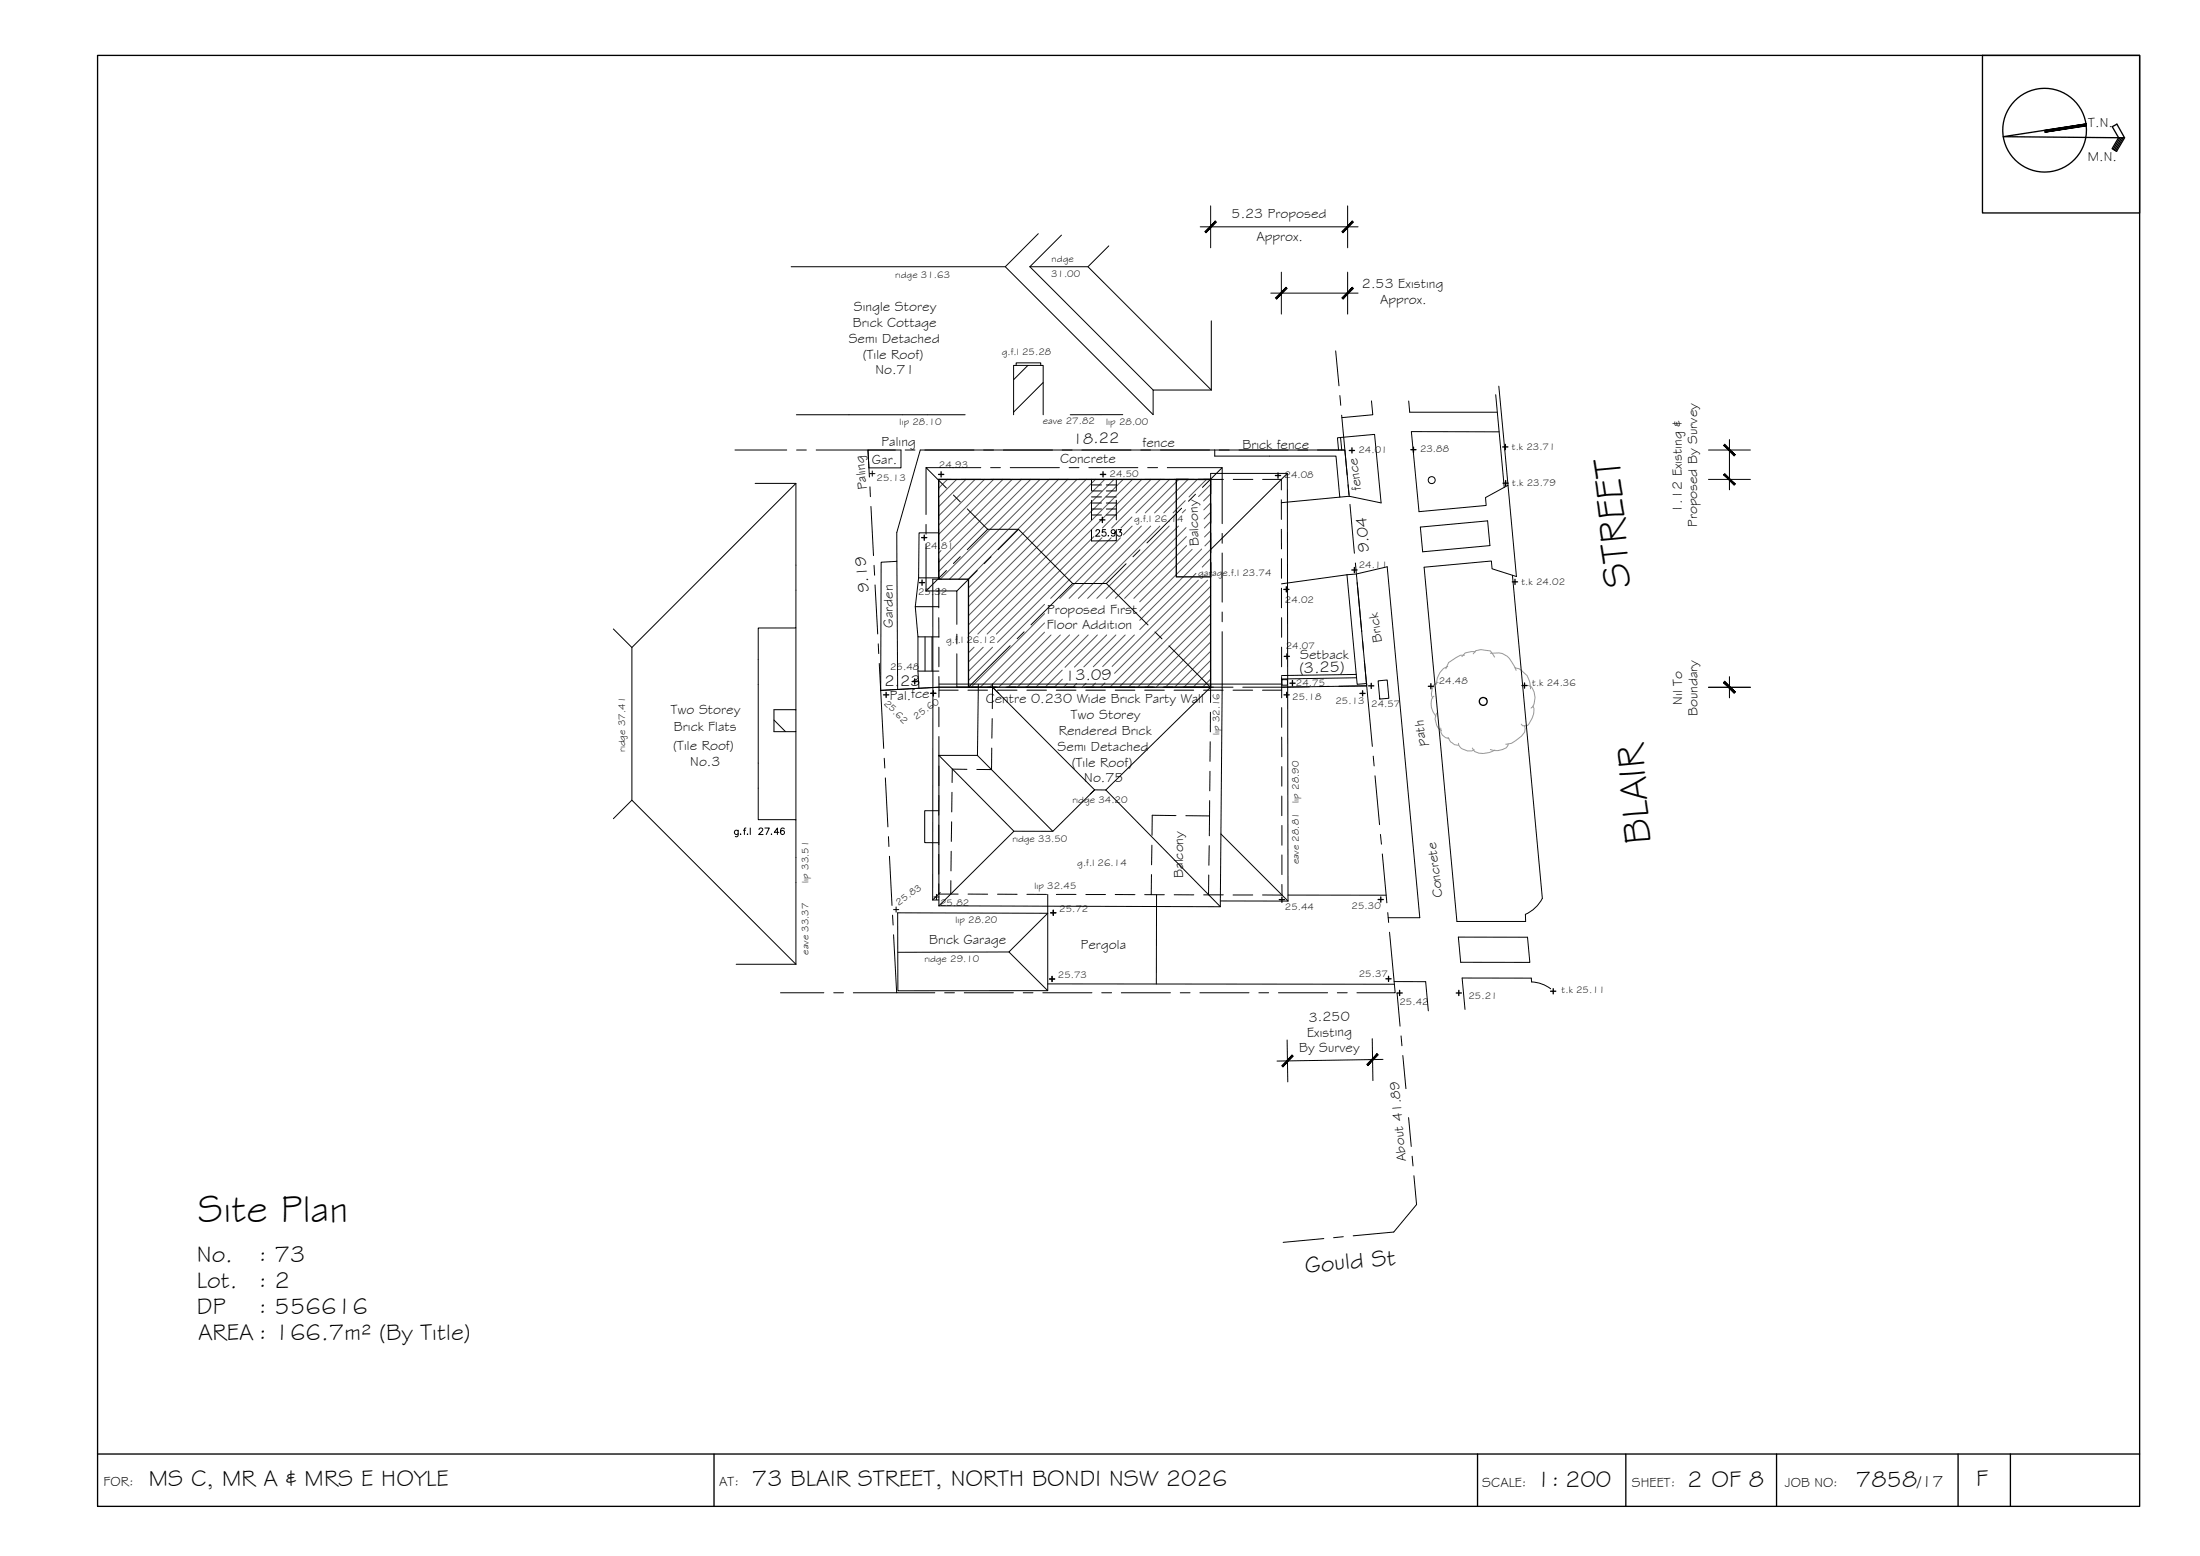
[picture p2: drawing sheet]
<svg xmlns="http://www.w3.org/2000/svg" width="420mm" height="297mm" viewBox="0 0 420 297" stroke-linecap="round" stroke-linejoin="round" font-family="sans-serif">
<!-- layer: BORDER -->
<g fill="none" stroke="#000" stroke-width=".25">
<path d="M18.6 10.6h390v277h-390zM378.6 10.6h30v30.1h-30zM398.4 23.7l-15.8 2.4 23.2 .2-1.5-2.6-.9 .5 1.2 2.1-1.2 2.1 .8 .5 1.6-2.6M398.4 24l-7.8 1.2M404.9 26.3l-1.3 2.2M405.2 26.3l-1.4 2.4M405.5 26.3l-1.5 2.5M18.6 277.6h390M136.4 277.6v10M282.2 277.6v10M310.5 277.6v10M339.3 277.6v10"/>
<path d="M374 277.6v10M383.9 277.6v10"/>
<circle cx="390.5" cy="24.9" r="8"/>
</g>
<g fill="#000" stroke="#000" stroke-width=".19">
<path d="M390.5 24.9l7.9-1.2zM390.5 24.9l7.9-1.2v.3z"/>
<path d="M390.5 24.9l.1 .3 7.8-1.2zM390.6 25.2l7.8-1.2z"/>
</g>
<!-- layer: VEGSPREAD -->
<g fill="none" stroke="#989898" stroke-width=".19">
<path d="M273.9 132.9a2.02 2.02 0 0 0-.5 2.2l.3 .8 .5 .8M274.4 136.1a2.47 2.47 0 0 0 .9 3.4M274.7 130.3a1.53 1.53 0 0 0-1.2 1.2l-.1 .9 .2 .9M275.2 139a1.65 1.65 0 0 0 1.5 2M276.5 127.2a3.5 3.5 0 0 0-2.2 3.4M279.7 125.1h-.8l-2.2 1.4-.6 1.2M281.4 124.8l.4-.6 1-.2 1.8 .3 .8 1.1M281.8 124.4h-.8l-1.2 .2-.6 .7M284.6 124.7a3.4 3.4 0 0 1 4.1 1.6l.8 1.7M289.2 127.5a3.6 3.6 0 0 1 2.7 2l.3 .9 .1 1.1M291.2 138.5l.1 .6-.1 .7-.6 .7-1.9 1.4-1.1 .2M291.9 130.8a2.38 2.38 0 0 1 1.3 2.4l-.4 1.7-.4 .3"/>
<path d="M292.7 134.8a2.46 2.46 0 0 1-.1 2.3l-.7 1.2-.3 .2h-.8l-.3-.3M276.5 140.8a2.1 2.1 0 0 0 2 1.5M278.5 141.9l.1 .4a2.19 2.19 0 0 0 3 .8M281.2 142.8l.4 .7a4 4 0 0 0 3.9-.3M288 142v.3a2.83 2.83 0 0 1-3 .9l-.4-.1"/>
</g>
<!-- layer: VEGE_01 -->
<circle cx="283.3" cy="133.9" r=".75" fill="none" stroke="#000" stroke-width=".25"/>
<!-- layer: BOUNDARY -->
<g fill="none" stroke="#000" stroke-width=".19">
<path d="M255.1 67l.6 6.7M255.9 75.5l.2 1.9M256.2 79.3l.6 6.6M140.4 85.9h9.8M152.1 85.9h1.9M155.9 85.9h9.9M166.1 92.9l.1 1.9M166.3 96.7l.5 9.4M171 85.9h-5.2l.2 5.2M172.9 85.9h1.8M176.6 85.9h9.4M187.9 85.9h1.8"/>
<path d="M191.6 85.9h9.4M202.9 85.9h1.9M206.6 85.9h9.4M217.9 85.9h1.8M221.6 85.9h9.4M232.9 85.9h1.8M236.6 85.9h9.4M247.9 85.9h1.9M251.6 85.9h5.2l.5 4.8M257.5 92.6l.1 1.8M257.8 96.3l.9 9.3M166.9 107.9l.1 1.9"/>
<path d="M167.1 111.7l.5 9.3M258.9 107.5l.1 1.9M259.2 111.2l.9 9.4M167.7 122.9l.1 1.9M167.9 126.7l.9 16.2M186.7 131.2h-7.4l-11.1 .6M188.6 131.2h1.9M192.3 131.2h9.4M203.6 131.2h1.9M207.4 131.2h9.3M218.6 131.2h1.9M222.4 131.2h9.3"/>
<path d="M233.6 131.2h1.9M250.1 131.1l-12.8 .1M253.8 131l-1.8 .1M260.2 122.4l.2 1.9M260.6 126.1l.4 4.8-5.3 .1M261 130.9l1.1 11.6M168.9 144.8l.1 1.8M169.1 148.5l.5 9.4M169.7 159.7l.1 1.9M262.3 144.3l.1 1.9M262.6 148.1l.9 9.3M263.6 159.3l.2 1.9"/>
<path d="M169.9 163.5l.5 9.3M170.5 174.7l.1 1.9M170.7 178.4l.5 11.1h7.3M264 163l.9 9.4M265 174.2l.2 1.9M265.4 178l1.1 11.5h-7.3M149.1 189.5h8.2M159.2 189.5h1.9M163 189.5h8.2M180.4 189.5h1.9M184.2 189.5h9.3M195.4 189.5h1.9"/>
<path d="M199.2 189.5h9.3M210.4 189.5h1.9M214.2 189.5h9.3M225.4 189.5h1.9M229.2 189.5h9.3M240.4 189.5h1.9M244.2 189.5h9.3M255.4 189.5h1.9M266.8 189.6l.6 6.3M267.6 197.8l.1 1.8M267.9 201.5l.6 6.3M269 213.4l.5 5.5"/>
<path d="M252.8 236.4l-7.7 .8M256.5 236.1l-1.8 .2M269.7 220.7l.2 1.9M270 224.4l.5 5.5-4.3 5.3-7.8 .7"/>
</g>
<!-- layer: EXISTING -->
<g fill="none" stroke="#000" stroke-width=".19">
<path d="M151.1 50.9h40.9l28.2 28.3v-4.7h11.1M196.7 50.9h11.1l23.5 23.6M196.7 50.9l23.5 23.6M198.3 44.6l-6.3 6.3M202.7 44.9l-6 6M211.8 46.9l-4 4M152.1 79.2h32.2M193.6 79.2v-9.4h5.6v9.4M194.1 69.8v-.5h4.7v.5M196.3 69.8l-2.7 2.7M199.2 73l-5.6 5.7M214.4 79.2h-10"/>
<path d="M231.3 61.2v13.3M261.9 76.5l.3 2.7-5.9 .5M269 76.6l.2 2.1h16.7M285.7 75.3l1.6 17.7M286.2 73.7l1.8 18.9M144.2 92.3h7.8v27.6h-7.2v36.6h7.2v27.6M152 92.3l-31.3 31.3v29.2l31.3 31.3M165.8 85.9h6.3v3.4h-6.1zM179.3 95.4v3.8M181.7 91.5h-2.4v2M183.5 91.5h3.8M189.2 91.5h3.7"/>
<path d="M194.8 91.5h3.8M200.4 91.5h3.8M206 91.5h2.5M208.5 95.5v3.8M208.5 98.3h1.9M208.5 97.2h1.9M208.5 96h1.9M208.5 94.9h1.9M208.5 93.7h1.9M208.5 92.6h1.9M211.3 98.3h1.9M211.3 97.2h1.9"/>
<path d="M211.3 96h1.9M211.3 94.9h1.9M211.3 93.7h1.9M211.3 92.6h1.9M213.2 91.5h-4.7v2.1M213.2 91.5h3.6M213.2 91.5v2.1M213.2 95.5v3.7M218.6 91.5h3.8M224.3 91.5h3.7M229.9 91.5h3.7M232 85.9v1.2h23.2l.7 7.8 1.8-.2"/>
<path d="M232 85.9h-56.2l-4.5 15.8v5.5l-3 .1-.1 24.5 11.1-.6h5.7M232 85.9h24.8l.9 8.8M235.5 91.5h3.8M241.1 91.5h3.6v2M244.7 95.4v3.8M255.9 94.9l-11.2 1.1M256 83.5l-.6 .1 .2 2.3M256 83.5l6.5-.6 1.3 13.1-6.1-1.3M256 83.5l.3 2.4M269.5 82.4l1.5 15.3 12.8-1.2-.1-1.5 4.3-2.4 1.6 17.5-4.6-1.5-.2-1.5-12.8 1.2 6.2 67.6h13.2l-.1-1.3M269.6 82.4h16.7M152 119.9v15.6"/>
<path d="M171.3 107.2l.1 24.4M174.8 115.8l.5 5.8h4M175.4 110.3l-.6 5.5h4.5M179.3 101.7h-3.8l-.1 8.6h3.9M179.3 101v3.8M179.3 106.7v3.7M179.3 112.3v3.7M179.3 117.9v3.8M213.2 101.1v2.1l-4.7 .1v-2.2M244.7 101v3.8M244.7 106.7v3.7M244.7 112.3v3.7"/>
<path d="M244.8 117.9v3.8M257.2 109.7l-12.5 1.8M259 109.6l2 20.9-1.8 .1-2-20.9M259 109.6l5.9-1.4 6.3 67h-6.1M259 109.6l-1.8 .1M271.3 100.6l12.8-1.2 .5 4.8-12.9 1.1zM288.8 109.8l5.8 61.7M117.1 120.1l3.6 3.5M147.8 135.5h4.2v4.2h-4.2zM147.8 137.4l2.2 2.3M152 139.7v16.8M175.3 121.6v6.5h4"/>
<path d="M175.3 128.1l.2 3.3M176.7 121.6v6.5M178 121.6v6.5M179.3 123.5v3.8M179.3 135v3.7M179.3 129.2v3.9M179.3 131.8h3.7M184.9 131.8h3.7M189.5 137.2l-.1 3.7M189.6 131.2l-.1 4.1M190.5 131.8h3.7M196.1 131.8h3.8"/>
<path d="M201.7 131.8h3.8M207.4 131.8h3.7M213 131.8h3.7M218.6 131.8h3.8M224.2 131.8h3.8M229.9 131.8h3.7M231.2 136l-.1 3.7M231.2 131.2v2.9M235.5 131.8h3.7M241.1 131.8h3.7M244.8 129.2v2M244.8 123.5v3.8"/>
<path d="M244.8 131.2v2M244.8 135.1v3.7M244.8 129.7h1.1v1.1h-1.1zM259 128.7l-14.2 .3M259.1 129.4l-14.3 .2M261 130.5v.4l-16.2 .3M263.2 130l1.7-.2 .3 3.5-1.7 .1zM120.7 152.8l-3.6 3.5M179.3 154.8h-2.7v6.1h2.7M179.3 157.5v3.7M179.3 151.9v3.7M179.3 140.6v3.8"/>
<path d="M179.3 146.2v3.8M181.7 156.9v3.7M181.8 151.2v3.8M184.7 146.9l-2.8-.1-.1 2.6M189.4 142.8v4.1h-2.9M224.6 155.7l-4.5-.1-.1 3.9M231 155.8v3.7M231 152.8v3l-4.5-.1M231.1 147.2l-.1 3.8M231.1 141.6v3.7M244.8 140.7v3.8M244.8 146.3v3.8"/>
<path d="M244.8 152v3.7M244.8 157.6v3.7M179.3 168.7v2h3.7M179.3 163.1v3.8M181.6 168.1v2.6M181.7 162.5l-.1 3.8M184.9 170.7h3.7M190.5 170.7h3.8M196.1 170.7h3.8M200.1 170.7v3.6M201.7 170.7h3.8M207.4 170.8h3.7"/>
<path d="M213 170.8h3.8M218.6 170.8h3.8M219.9 167v3.8M220 161.3l-.1 3.8M220.9 170.8l-.1 17M224.2 170.8h3.8M229.9 170.8h3.7M230.9 167l-.1 3.8M230.9 161.4v3.8M235.5 170.9h3.8M244.8 168.8v2.1h-3.7M244.8 163.2v3.8"/>
<path d="M246 170.9h18.7M278.5 178.9h13.2l.5 4.8h-13.2zM294.5 171.5l-.7 1.1-.9 .9-1.6 1.1M140.6 184.1h11.4M200.1 187.8l66.2 .1M266.2 187.4h6.1l.5 5.6M292.5 187.5l-.1-.8h-13.2l.6 6M292.5 187.5l1.9 .3 1.8 1"/>
<circle cx="273.4" cy="91.7" r=".67"/>
</g>
<!-- layer: ROOFPLAN EXIST. -->
<g fill="none" stroke="#000" stroke-width=".19">
<path d="M245.9 90.4l-14.7 14.5M245.9 90.4h-14.7v1.1M245.9 90.4v40.8M179.3 110.6h-1.2v61.2M179.3 130.6h65.5M186.8 130.7l-.1 13.5M189.6 131.2l1.2 1.2M189.6 131.2l19.4 19.6-.8 .8M189.6 130.6v.6M231.2 130.6v.6l-20 19.6M233.4 131.3l-.3 41.8M245.9 131.2l.1 40.8"/>
<path d="M179.3 144.2l14.3 14.5-14.3 14.2M179.3 144.2v28.7M179.3 144.2h7.4l14.4 14.5M211.2 150.8h-2.2l-7.9 7.9h-7.5M211.2 150.8l21.9 22.3M233.2 159.2l12.8 12.8M171.4 174.3h28.7v14.8h-28.6zM178.1 171.8h1.2M179.3 172.9l53.8 .2M179.6 170.4l-1.5 1.4M200.1 174.3l-7.4 7.4 7.4 7.4M233.1 172h12.9"/>
<path d="M192.7 181.7l-21.2 .1"/>
</g>
<!-- layer: HATCH -->
<g fill="none" stroke="#545454" stroke-width=".19">
<path d="M180.9 91.5l-1.6 1.7M182.7 91.5l-3.4 3.4M184.5 91.5l-5.2 5.2M186.2 91.5l-6.9 7M188 91.5l-8.7 8.7M189.8 91.5l-10.5 10.5M191.5 91.5l-11.7 11.7M193.3 91.5l-11.9 11.9M195.1 91.5l-15.8 15.8M196.8 91.5l-17.5 17.6M198.6 91.5l-19 19.1M200.4 91.5l-19.1 19.1"/>
<path d="M202.1 91.5l-19 19.1M203.9 91.5l-19 19.1M205.7 91.5l-20.7 20.7M207.4 91.5l-22.4 22.5M209.2 91.5l-24.2 24.3M211 91.5l-26 26M212.8 91.5l-27.8 27.8M214.5 91.5l-29.5 29.5M216.2 98.7l-2.1 2.1M216.3 91.5l-29.6 29.5M218 91.5l-29.5 29.5M219.8 91.5l-9.2 9.3"/>
<path d="M221.6 91.5l-9.3 9.3M223.4 91.5l-6.5 6.4M225.1 91.5l-6.4 6.4M226.4 95.6l-2.4 2.3M226.4 97.3l-.6 .6M226.9 91.5l-6.4 6.4M228.7 91.5l-6.4 6.4M230.4 91.5l-3.3 3.4M231.2 92.5l-2.3 2.3M231.2 94.3l-1.3 1.3M231.2 96l-1.3 1.3M231.2 97.8l-1.2 1.3"/>
<path d="M231.2 99.6l-1.2 1.2M179.7 105.1l-.4 .5M199.5 115.4l-14.5 14.5M199.5 117.2l-14 14M199.5 118.9l-12.3 12.3M208.9 102.4l-18.6 18.6M210.4 102.7l-19.9 19.9M212.2 102.7l-11.6 11.5M214 102.7l-11.6 11.5M216.2 100.4l-1.6 1.7M218 100.4l-13.8 13.8M219.8 100.4l-13.9 13.8"/>
<path d="M221.5 100.4l-13.8 13.8M223.3 100.4l-13.8 13.8M225.1 100.4l-13.8 13.8M226.5 100.7l-13.5 13.5M226.6 102.4l-11.8 11.8M226.6 104.2l-10.1 10M227.7 104.9l-10 10M228.4 109.5l-10.7 10.7M228.9 110.8l-16.5 16.4M229.5 104.8l-11.8 11.9M230.6 110.8l-17.7 17.7M231.2 111.9l-18.3 18.4"/>
<path d="M231.2 113.7l-17.5 17.5M231.2 115.5l-15.7 15.7M231.2 117.3l-13.9 13.9M231.2 119l-12.1 12.2M231.2 101.3l-1.2 1.2M231.2 103.1l-1.1 1.1M231.2 104.9l-13.5 13.5M231.2 106.6l-1.6 1.7M186 123.6l-1 1M187.8 123.6l-2.8 2.8M189.6 123.6l-4.6 4.5M199.5 120.7l-10.5 10.5"/>
<path d="M200.7 121.2l-9.9 10M202.5 121.2l-10 10M202.9 127.9l-3.3 3.3M202.9 129.7l-1.5 1.5M203.8 130.5l-.7 .7M204.3 121.2l-10 10M205.6 130.5l-.7 .7M206 121.2l-9.9 10M207.4 130.4l-.7 .8M207.8 121.2l-10 10M209.2 130.4l-.7 .8M209.6 121.2l-6.2 6.2"/>
<path d="M211 130.4l-.8 .8M211.4 121.2l-6.2 6.2M212.8 130.3l-.8 .9M213.1 121.2l-6.1 6.1M214.9 121.2l-6.1 6.1M216.6 121.2l-6 6M231.2 120.8l-10.4 10.4M231.2 122.5l-8.6 8.7M231.2 124.3l-6.8 6.9M231.2 126.1l-5.1 5.1M231.2 127.9l-3.3 3.3M231.2 129.6l-1.5 1.6"/>
</g>
<!-- layer: NEWWORK -->
<path d="M227 91.5h-2.4v18.6h6.6v21.1h-46.2v-20.6h-5.7v-19.1h51.9v18.6v-2.7M228.8 91.5h2.3M231.2 91.5v2.7M231.2 96.1v3.8M231.2 101.8v3.7" fill="none" stroke="#000" stroke-width=".25"/>
<!-- layer: ROOFPLAN NEW -->
<g fill="none" stroke="#000" stroke-width=".19">
<path d="M176.9 89.3v8.9M182.1 94.5l1.3 1.3M184.7 97.1l3.9 3.9M187.3 89.3h-10.4l3.8 3.9M189.2 89.3h1.9M192.9 89.3h9.4M204.2 89.3h1.9M207.9 89.3h9.4M219.2 89.3h1.9M222.9 89.3h10.5v10.7M225.7 97l-6.7 6.6M228.3 94.4l-1.3 1.3"/>
<path d="M233.4 89.3l-3.8 3.7M176.9 103.9v8.9h5.8v6.4M176.9 100.1v1.9M180.7 108.9l-3.8 3.9M183.4 106.3l-1.3 1.3M186.6 108.9l-3.9 3.9M188.6 101h5.9l10.4 10.4h6.4M188.6 101l-3.9 3.9M189.3 106.3l-1.3 1.3M194.5 101l-3.9 3.9M204.9 111.4l-8 7.9M211.3 111.4l8 7.9"/>
<path d="M215.1 107.6l-3.8 3.8M217.7 105l-1.3 1.3M233.4 101.8v1.9M233.4 105.6v9.3M233.4 116.8v1.9M182.7 124.8v6.4h7.6M182.7 121.1v1.8M192.1 131.2h1.9M192.9 123.3l-7.9 7.9M195.6 120.6l-1.3 1.3M195.9 131.2h9.4M207.1 131.2h1.9"/>
<path d="M210.9 131.2h9.3M220.6 120.6l1.3 1.4M222.1 131.2h1.9M223.3 123.3l7.9 7.9M225.9 131.2h7.5M233.4 120.6v10.7"/>
</g>
<!-- layer: TEXT -->
<g fill="none" stroke="#000" stroke-width=".19">
<path d="M209.3 101.4l.2-.3 .4 .1 .1 .1-.2 .5-.6 .6h.9M211.1 101.1h-.5l-.1 .5a.44 .44 0 0 1 .6 0 .44 .44 0 0 1 0 .7 .44 .44 0 0 1-.7-.2M211.7 102.2v.1M213 101.5a.39 .39 0 0 1-.6 .4 .39 .39 0 0 1-.1-.7 .39 .39 0 0 1 .6 .1l.1 .2a.59 .59 0 0 1-.5 .9l-.2-.2M213.5 101.1h.7l-.4 .5a.41 .41 0 0 1 .3 .6 .41 .41 0 0 1-.7-.1M177.7 132.3h1M178.3 131.9v1M141 158.5l-.1 1.1-.2 .1h-.3M141 158.7a.4 .4 0 0 0-.6-.1 .4 .4 0 0 0 0 .6 .4 .4 0 0 0 .6-.1M141.4 159.2l.1 .1M142 158.5h.4M142.5 158.1l-.3 .2v1"/>
<path d="M142.8 159.2v.1M143.3 158.1v1.2M145 158.4l.2-.3h.2l.3 .2-.2 .4-.6 .6h.8M146.1 158.1h.8l-.6 1.2M147.3 159.2l.1 .1M148.8 158.9h-.9l.6-.8v1.2M149.8 158.2l-.1-.1a.4 .4 0 0 0-.6 .2v.3a.52 .52 0 0 0 .3 .7 .39 .39 0 0 0 .4-.3 .39 .39 0 0 0-.3-.5 .39 .39 0 0 0-.4 .4M170.7 173.6h.9M171.1 173.1v1M178.4 171.2h1M178.8 170.7v1M200.6 174.3h1.1"/>
<path d="M201.2 173.8v.9M200.4 186.9h1M200.9 186.4v1"/>
</g>
<!-- layer: DIMENSION -->
<g fill="none" stroke="#000" stroke-width=".19">
<path d="M231.2 39.3v8M257.4 39.3v8M229.2 43.3h30.2M242.7 56h16.7M244.7 52v8M257.4 52v8M326.3 85.9h8M326.3 91.5h8M330.3 83.9v9.6M326.3 131.2h8M330.3 129.2v4M245.8 198.5l.1 8"/>
<path d="M262.1 198.3l.1 8M264.1 202.2l-20.2 .4"/>
</g>
<!-- layer: 0 -->
<g fill="#000" stroke="#000" stroke-width=".19">
<path d="M232.1 42.2l-1.8 2.2 2-2zM232.1 42.2l-1.8 2.2-.2-.2z"/>
<path d="M245.6 54.9l-1.8 2.2 2-2zM245.6 54.9l-1.8 2.2-.2-.2z"/>
<path d="M258.3 54.9l-2 2 .2 .2zM258.3 54.9l.2 .2-2 2z"/>
<path d="M258.3 42.2l-2 2 .2 .2zM258.3 42.2l.2 .2-2 2z"/>
<path d="M329.4 90.4l-.2 .2 2.2 1.8zM329.2 90.6l2.2 1.8-.2 .2z"/>
<path d="M329.2 85l2 2 .2-.2zM329.2 85l.2-.2 2 2z"/>
<path d="M329.4 130.1l-.2 .2 2.2 1.8zM329.2 130.3l2.2 1.8-.2 .2z"/>
<path d="M329.2 130.3l2 2 .2-.2zM329.4 130.1l2 2-2.2-1.8z"/>
<path d="M246.8 201.4l-1.8 2.3 2-2.1zM246.8 201.4l-1.8 2.3-.2-.3z"/>
<path d="M263 201.2l-2 2 .2 .2zM263 201.2l.2 .2-2 2z"/>
</g>
<!-- layer: HGTS_11 -->
<g fill="none" stroke="#000" stroke-width=".25">
<path d="M179.2 90.6h1M179.7 90.1v1M210 99.2h1M210.1 90.6h1.1M210.5 98.7v1.1M210.7 90.1v1M243.6 90.8h1M244.1 90.3v1M257.7 86h1M258.2 85.5v1M269.4 85.8h1M269.9 85.4v1"/>
<path d="M287 85.3h1M287 92.2h1M287.5 84.8v1M287.6 91.7v1M175.6 111.2h1M176 102.6h1M176.1 110.7v1M176.5 102.1v1M245.2 112.5h1M245.7 112v1M258.2 108.8h1M258.7 108.3v1"/>
<path d="M288.8 111.1h1M289.3 110.6v1M168.7 132.6h1M169.2 132.2v1M174.2 130.1h1M174.7 129.6v1M177.7 132.3h1M178.3 131.9v1M245.2 132.6h1M245.3 125.3h1M245.7 132.2v1M245.8 124.8v1"/>
<path d="M246.3 130.4h1M246.8 129.9v1M259.7 132.4h1M260.2 131.9v1M261.4 130.9h1M261.9 130.4v1M272.8 131h1M273.3 130.5v1M290.7 130.9h1M291.2 130.4v1M200.6 174.3h1.1M201.2 173.8v.9"/>
<path d="M244.3 171.7h1M244.8 171.3v.9M263.2 171.7h1M263.7 171.2v1M200.4 186.9h1M200.9 186.4v1M264.7 186.9h1M265.2 186.4v1M266.8 189.6h1M267.3 189.1v.9M278.1 189.6h1M278.6 189.1v.9"/>
<path d="M296.1 189.2h1M296.6 188.7v1"/>
</g>
<path d="M166.1 90.4h1M166.6 89.9v1" fill="none" stroke="#000" stroke-width=".19"/>
<g font-size="7.5">
<text x="311.4" y="112.1" transform="rotate(-95 311.4 112.1)">STREET</text>
<text x="315.3" y="160.9" transform="rotate(-95 315.3 160.9)">BLAIR</text>
<text x="37.8" y="233.3">Site Plan</text>
</g>
<g font-size="4.5">
<text x="37.6" y="240.8">No.</text>
<text x="37.6" y="245.8">Lot.</text>
<text x="49.4" y="240.8">: 73</text>
<text x="49.4" y="245.8">: 2</text>
<text x="249.3" y="243" transform="rotate(-5 249.3 243)">Gould St</text>
<text x="37.6" y="250.9">DP</text>
<text x="49.4" y="250.9">: 556616</text>
<text x="37.8" y="255.9">AREA : 166.7m² (By Title)</text>
<text x="28.4" y="283.6">MS C, MR A &amp; MRS E HOYLE</text>
<text x="143.6" y="283.6">73 BLAIR STREET, NORTH BONDI NSW 2026</text>
<text x="293.4" y="283.9">1: 200</text>
<text x="322.2" y="283.9">2 OF 8</text>
<text x="354.4" y="283.8">7858</text>
<text x="377.4" y="283.7">F</text>
</g>
<text font-size="3.2" x="366.2" y="283.8">/17</text>
<g font-size="3">
<text x="204.9" y="84.7" transform="rotate(-1 204.9 84.7)">18.22</text>
<text x="261.5" y="105.5" transform="rotate(-94 261.5 105.5)">9.04</text>
<text x="166" y="113" transform="rotate(-96 166 113)">9.19</text>
<text x="168.9" y="131" transform="rotate(-1 168.9 131)">2.23</text>
<text x="203.4" y="129.9" transform="rotate(-1 203.4 129.9)">13.09</text>
<text x="248.2" y="128.4" transform="rotate(-1 248.2 128.4)">(3.25)</text>
</g>
<g font-size="2.6">
<text x="398.8" y="24.3">T.N.</text>
<text x="398.7" y="30.8">M.N.</text>
<text x="235.2" y="41.6">5.23 Proposed</text>
<text x="240" y="46.1">Approx.</text>
<text x="163.1" y="59.3">Single Storey</text>
<text x="260.1" y="55">2.53 Existing</text>
<text x="263.6" y="57.9">Approx.</text>
<text x="162.1" y="65.5">Semi Detached</text>
<text x="162.9" y="62.5">Brick Cottage</text>
<text x="164.8" y="68.5">(Tile Roof)</text>
<text x="167.2" y="71.4">No.71</text>
<text x="166.5" y="88.6">Gar.</text>
<text x="168.4" y="85.2">Paling</text>
<text x="202.4" y="88.3">Concrete</text>
<text x="218.2" y="85.3">fence</text>
<text x="237.3" y="85.7">Brick fence</text>
<text x="165.6" y="93.4" transform="rotate(-96 165.6 93.4)">Paling</text>
<text x="260" y="93.6" transform="rotate(-97 260 93.6)">fence</text>
<text x="321.2" y="97.9" transform="rotate(-90 321.2 97.9)">1.12 Existing &amp;</text>
<text x="324.1" y="100.6" transform="rotate(-90 324.1 100.6)">Proposed By Survey</text>
<text x="228.9" y="104.3" transform="rotate(-92 228.9 104.3)">Balcony</text>
<text x="170.5" y="119.8" transform="rotate(-90 170.5 119.8)">Garden</text>
<text x="200" y="117.1">Proposed First</text>
<text x="199.9" y="120.1">Floor Addition</text>
<text x="248.3" y="125.8">Setback</text>
<text x="264" y="122.6" transform="rotate(-98 264 122.6)">Brick</text>
<text x="128.1" y="136.3">Two Storey</text>
<text x="170" y="133.6">Pal.fce</text>
<text x="188.3" y="134.3">Centre 0.230 Wide Brick Party Wall</text>
<text x="204.5" y="137.2">Two Storey</text>
<text x="321.3" y="134.5" transform="rotate(-90 321.3 134.5)">Nil To</text>
<text x="324.2" y="136.7" transform="rotate(-90 324.2 136.7)">Boundary</text>
<text x="128.6" y="143.1">(Tile Roof)</text>
<text x="128.7" y="139.5">Brick Flats</text>
<text x="202" y="143.4">Semi Detached</text>
<text x="202.2" y="140.3">Rendered Brick</text>
<text x="272.3" y="142.3" transform="rotate(-95 272.3 142.3)">path</text>
<text x="131.8" y="146.2">No.3</text>
<text x="204.7" y="146.4">(Tile Roof)</text>
<text x="207.1" y="149.3">No.75</text>
<text x="226" y="167.6" transform="rotate(-90 226 167.6)">Balcony</text>
<text x="275.5" y="171.3" transform="rotate(-97 275.5 171.3)">Concrete</text>
<text x="177.5" y="180.2">Brick Garage</text>
<text x="206.4" y="181.2">Pergola</text>
<text x="249.6" y="197.9" transform="rotate(-1 249.6 197.9)">Existing</text>
<text x="250" y="195" transform="rotate(-1 250 195)">3.250</text>
<text x="248.1" y="200.9" transform="rotate(-1 248.1 200.9)">By Survey</text>
<text x="268.5" y="221.7" transform="rotate(-95 268.5 221.7)">About 41.89</text>
<text x="19.8" y="283.8">FOR:</text>
<text x="137.4" y="283.6">AT:</text>
<text x="283.1" y="283.9">SCALE:</text>
<text x="311.6" y="283.9">SHEET:</text>
<text x="340.9" y="283.9">JOB NO:</text>
</g>
<g font-size="1.9">
<text x="171" y="53.1">ridge 31.63</text>
<text x="200.7" y="52.8">31.00</text>
<text x="200.8" y="50.1">ridge</text>
<text x="191.3" y="67.8">g.f.l 25.28</text>
<text x="171.8" y="81">lip 28.10</text>
<text x="199.2" y="81">eave 27.82</text>
<text x="211.3" y="81">lip 28.00</text>
<text x="179.3" y="89.4">24.93</text>
<text x="259.4" y="86.5">24.01</text>
<text x="271.2" y="86.4">23.88</text>
<text x="288.7" y="85.8">t.k 23.71</text>
<text x="167.4" y="91.8">25.13</text>
<text x="211.9" y="91.1">24.50</text>
<text x="245.3" y="91.3">24.08</text>
<text x="288.8" y="92.7">t.k 23.79</text>
<text x="216.6" y="99.6">g.f.l 26.14</text>
<text x="176.6" y="104.8">24.81</text>
<text x="175.4" y="113.6">25.32</text>
<text x="228.8" y="109.9">garage.f.l 23.74</text>
<text x="259.5" y="108.3">24.11</text>
<text x="290.6" y="111.6">t.k 24.02</text>
<text x="245.4" y="115.1">24.02</text>
<text x="180.7" y="122.7">g.f.l 26.12</text>
<text x="245.5" y="124">24.07</text>
<text x="170" y="127.8">25.48</text>
<text x="247.5" y="131">24.75</text>
<text x="274.8" y="130.5">24.48</text>
<text x="292.6" y="131">t.k 24.36</text>
<text x="168.7" y="134.3" transform="rotate(45 168.7 134.3)">25.62</text>
<text x="175" y="137.4" transform="rotate(-35 175 137.4)">25.60</text>
<text x="246.8" y="133.7">25.18</text>
<text x="255" y="134.4">25.13</text>
<text x="261.9" y="134.9">24.57</text>
<text x="119.4" y="143.5" transform="rotate(-90 119.4 143.5)">ridge 37.41</text>
<text x="232.9" y="140.3" transform="rotate(-90 232.9 140.3)">lip 32.16</text>
<text x="204.9" y="153.3">ridge 34.20</text>
<text x="248.1" y="153.2" transform="rotate(-90 248.1 153.2)">lip 28.90</text>
<text x="193.4" y="160.7">ridge 33.50</text>
<text x="205.7" y="165.3">g.f.l 26.14</text>
<text x="248.1" y="165" transform="rotate(-90 248.1 165)">eave 28.81</text>
<text x="154.4" y="168.5" transform="rotate(-90 154.4 168.5)">lip 33.51</text>
<text x="171.6" y="172.9" transform="rotate(-35 171.6 172.9)">25.83</text>
<text x="179.5" y="172.9">25.82</text>
<text x="197.6" y="169.7">lip 32.45</text>
<text x="245.4" y="173.8">25.44</text>
<text x="258.1" y="173.6">25.30</text>
<text x="182.5" y="176.2">lip 28.20</text>
<text x="202.3" y="174.2">25.72</text>
<text x="154.4" y="182.3" transform="rotate(-90 154.4 182.3)">eave 33.37</text>
<text x="176.6" y="183.7">ridge 29.10</text>
<text x="202" y="186.7">25.73</text>
<text x="259.5" y="186.5">25.37</text>
<text x="267.3" y="191.8">25.42</text>
<text x="280.4" y="190.8">25.21</text>
<text x="298.2" y="189.5">t.k 25.11</text>
</g>
</svg>
